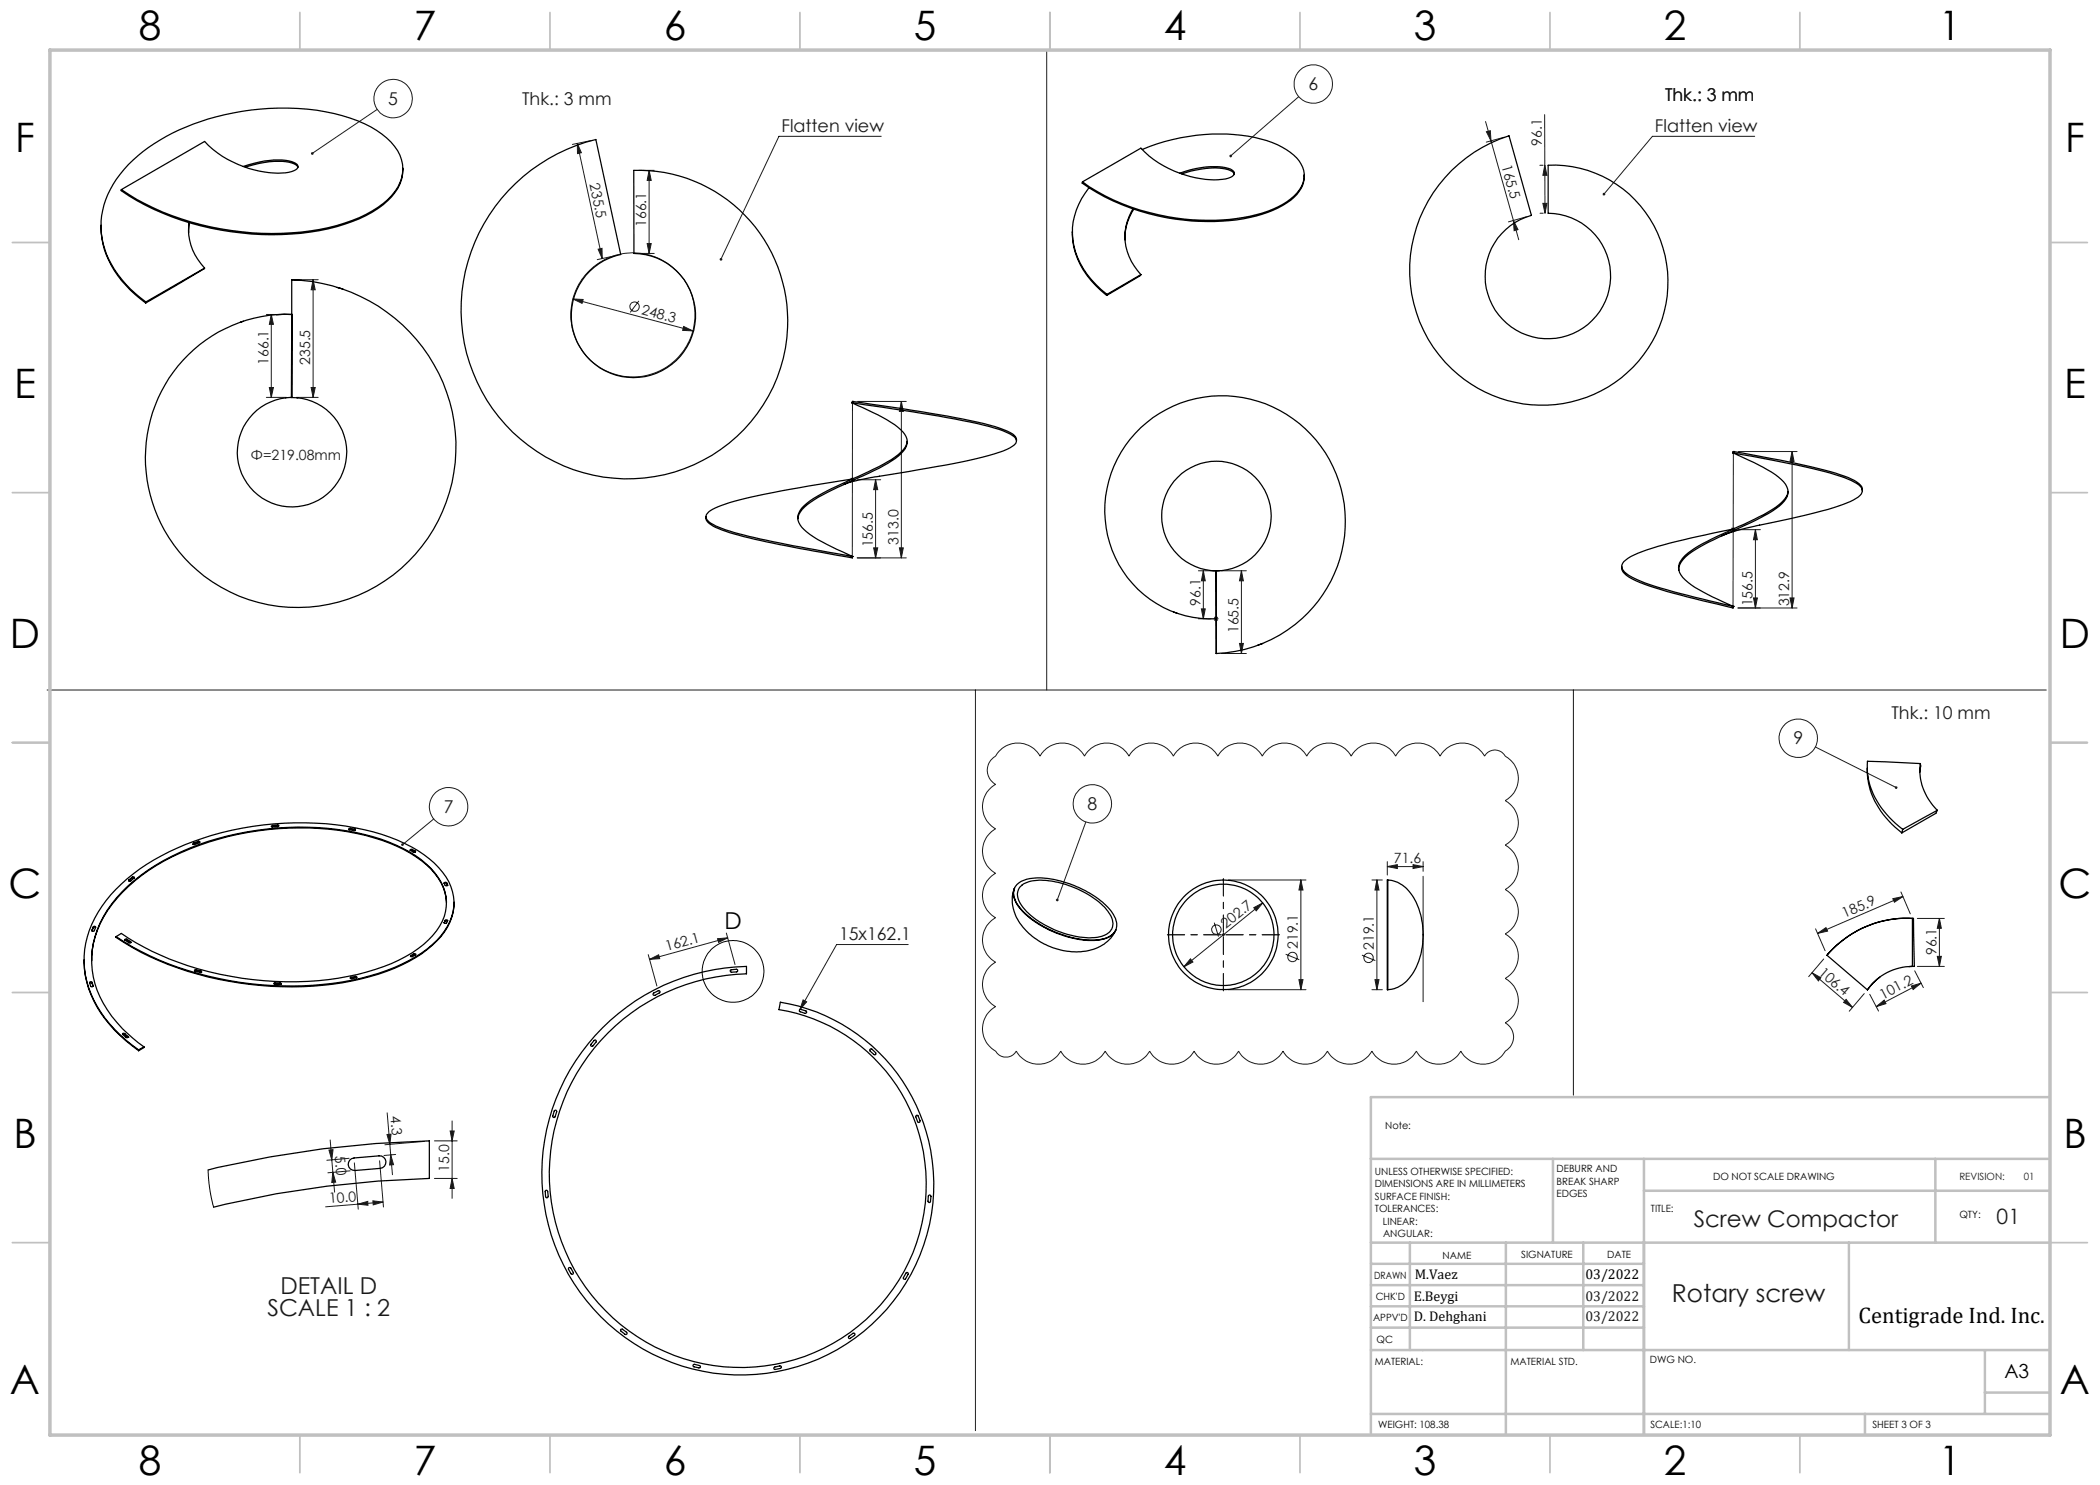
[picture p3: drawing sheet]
<svg xmlns="http://www.w3.org/2000/svg" width="420mm" height="297mm" viewBox="0 0 420 297" stroke-linecap="round" stroke-linejoin="round" font-family="sans-serif">
<g fill="none" stroke="#191924" stroke-width=".2">
<path d="M209.3 10v128M259.8 19.3l-13.7 11.9M75.5 21.9l-13.1 8.8M115.5 28.7l.8 1.8-.8 .2zM115.5 28.7l4.9 23M118.2 28.1l-3.7 .8M127.7 34.1h3.1M129.8 34.1l.4 2h-.8zM129.8 34.1v16.6M176.2 27.3h-20.4l-11.6 24.6M297.1 24.3l5.6 19.8M297.3 26.3l.8-.2 .1 2.1z"/>
<path d="M300.8 27.4l-3.5 1M308 33.1h.6M308.9 22.9l.1 10.2M309 33.1v9.5M309 33.1l.4 2h-.8zM350.9 27.3h-20.4l-9.7 11.5M59.4 55.9h4.2M62.6 55.9v23.6M62.6 55.9l.4 2.1h-.8zM114.6 59.8l2 .1-.2 .8zM114.6 59.8l24 6.4M119.6 49.8l.8-.1v2z"/>
<path d="M123.2 51.1l-3.7 .8M127.8 50.7h3M129.4 48.7h.8l-.4 2zM302.7 44.1l.9 1.8-.8 .2zM302.7 44.1l1 3.8M305.3 43.4l-3.6 1M308 42.6h.6M308.6 40.7h.8l-.4 1.9zM53.3 62.9h4.1M53.3 79.5h4M53.9 77.5h.8l-.4 2zM54.3 62.9v16.6"/>
<path d="M54.3 62.9l.4 2h-.8zM59.3 79.5h4.3M62.2 77.5h.8l-.4 2zM127.8 60.2l-1.8 2.3M136.7 65.3l1.9 .9-2.1-.1zM170 96h1M170.1 95.6l.8 .7M170.5 80.3v31.3M170.9 95.6l-.8 .7M171.5 96h4.6M171.5 80.3h9.8M175.1 96l.4 1.9h-.8z"/>
<path d="M175.1 96v15.6M180.3 80.3l.4 2h-.8zM180.3 80.3v31.3M346.7 90.3l-.1 31.3M347.7 90.3h11.7M358.4 90.3l.4 2h-.8zM358.4 90.3v31.3M171.4 111.6h9.9M174.7 109.6h.8l-.4 2zM179.9 109.6h.8l-.4 2zM239.7 114.2h2.4M240.7 114.2l.4 2h-.8z"/>
<path d="M240.7 114.2v9.6M244.3 114.2h5M248.3 114.2l.4 2h-.8zM248.3 114.2v16.5M346.1 105.9h1M346.3 105.6l.7 .7M347 105.6l-.7 .7M347.6 105.9h4.5M350.7 119.6h.8l-.4 2zM351.1 105.9l.4 2h-.8zM351.1 105.9v15.7M358 119.6h.8l-.4 2z"/>
<path d="M9.4 138h399.9M195.1 138v148.1M239.7 123.8h2.5M240.3 121.8h.8l-.4 2zM242.7 123.8h1M242.9 123.4l.7 .7M243.2 123.3v1M243.6 123.4l-.7 .7M244.3 130.7h5M247.9 128.7h.8l-.4 2zM314.7 138v81M347.6 121.6h11.8"/>
<path d="M199.9 150.2a5.1 5.1 0 0 1 8.1 1 5.1 5.1 0 0 1 8.9 0 5.1 5.1 0 0 1 8.9 0 5.1 5.1 0 0 1 8.9 0 5.1 5.1 0 0 1 8.9 0 5.1 5.1 0 0 1 8.8 0 5.1 5.1 0 0 1 8.9 0 5.1 5.1 0 0 1 8.9 0 5.1 5.1 0 0 1 8.9 0 5.1 5.1 0 0 1 8.9 0 5.1 5.1 0 0 1 8.9 0 2.37 2.37 0 0 1 4.2 0 5.1 5.1 0 0 1 0 8.9 5.1 5.1 0 0 1 0 8.9 5.1 5.1 0 0 1 0 8.9 5.1 5.1 0 0 1 0 8.9 5.1 5.1 0 0 1 0 8.9 5.1 5.1 0 0 1 0 8.9 3.2 3.2 0 0 1 0 5.6 5.1 5.1 0 0 1-8.9 0 5.1 5.1 0 0 1-8.9 0 5.1 5.1 0 0 1-8.9 0 5.1 5.1 0 0 1-8.9 0 5.1 5.1 0 0 1-8.9 0 5.1 5.1 0 0 1-8.9 0 5.1 5.1 0 0 1-8.9 0 5.1 5.1 0 0 1-8.9 0 5.1 5.1 0 0 1-8.8 0 5.1 5.1 0 0 1-8.9 0 5.1 5.1 0 0 1-8.9 0 2.4 2.4 0 0 1-4.2 0 5.1 5.1 0 0 1 0-8.9 5.1 5.1 0 0 1 0-8.9 5.1 5.1 0 0 1 0-8.9 5.1 5.1 0 0 1 0-8.8 5.1 5.1 0 0 1 0-8.9 5.1 5.1 0 0 1 0-8.9 3.2 3.2 0 0 1 0-5.7zM363.1 149.4l16.1 8.1M86.7 163.8l-6.2 5.1M217.2 164.4l-5.7 15.6M245.7 176h15.5M260.2 176l.4 2h-.8zM260.2 176v21.9M274.4 176h2.1M275.4 176l.4 2h-.8zM275.4 176v21.9M277.5 173.3l2-.4v.8zM277.5 172.3v2.7"/>
<path d="M277.5 173.3h7.1M282.6 172.9l2 .4-2 .4zM284.6 175.3v25M284.6 172.3v2M378.6 179.7l2-.4-1.7 1.1zM380.2 178.4l1.9 4.4M380.6 179.3l-17.1 7.4M129.6 190.9l1.8 6.3M129.9 191.9l1.8-.9 .2 .7zM143.5 187.7l2.1-.1-1.9 .9zM145.3 186.6l1.7 6.3M145.6 187.6l-15.7 4.3"/>
<path d="M160.6 200l.7 .4-1.3 1.5zM181.6 188.9h-14.3l-7.3 13M238.1 191.8l.5 .6-1.8 1zM242.9 184.5l.8 2.8M244.4 187h.5M244.7 186.7v.5M245.7 197.9h15.5M250.8 181.5l1.8-.9-1.4 1.6zM252.6 180.6l-15.8 12.8M257.1 190.8l2.8 1.1M259.8 195.9h.8l-.4 2zM272.4 191l2.7 1.1"/>
<path d="M274.4 197.9h2.1M275 195.9h.8l-.4 2zM362.4 194.6l1.8 .9-.5 .7zM362.4 194.6l8.1 6.9M363.1 185.8l1.9 4.3M363.5 186.7l1.7-1.2 .3 .7zM364.7 191.8l-3 3.5M369.2 199.9l1.3 1.6-1.8-1zM372.9 198.7l-3 3.5M373.9 198.9l1.8 3.3M382.3 197.2l1.9-.6-1.6 1.3zM382.9 194.2l1.8 3.3"/>
<path d="M383.5 183.7h5.4M383.5 193.3h5.4M384.2 196.6l-9 4.7M387.5 191.3h.8l-.4 2zM387.9 183.7l.4 2h-.8zM387.9 183.7v9.6M375.2 201.3l1.6-1.3 .4 .7zM65.8 230l.8-.1-.2 2.1zM66 228l.4 4M66.4 232l.5 6.4M66.6 234.5l.5 1.9-.7 .1zM69.8 231.7l-4.4 .4"/>
<path d="M70 234.2l-4.4 .4M70.9 232.6l.7 9.2M75.9 232.2l.8 9.2M77.4 226.9l.8-.1-.2 2zM77.4 222.6l.7 8.4M78.1 231l.4 3.9M78.1 231l.6 1.9-.8 .1zM79.1 230.9l-2.3 .2M84.9 228.3l-7.9 .6M86.9 235.7h4.5M86.9 228.2h4.5M90 226.2h.8l-.4 2z"/>
<path d="M90.4 235.7l.4 2h-.8zM90.4 224.2v15.5M71.6 240.8l2-.5v.7zM71.6 240.8l-6.5 .6M74.6 240.2l2 .2-2 .6zM76.6 240.4l-5 .4"/>
<circle cx="78.6" cy="19.7" r="3.8"/>
<circle cx="262.7" cy="16.8" r="3.8"/>
<circle cx="126.6" cy="63" r="12.4"/>
<circle cx="126.9" cy="61.3" r=".93"/>
<circle cx="359.7" cy="147.7" r="3.8"/>
<circle cx="89.7" cy="161.3" r="3.8"/>
<circle cx="218.5" cy="160.8" r="3.8"/>
<circle cx="243.3" cy="185.9" r=".93"/>
<circle cx="258.5" cy="191.4" r=".94"/>
<circle cx="273.7" cy="191.6" r=".95"/>
</g>
<circle cx="146.6" cy="194.3" r="6.2" fill="none" stroke="#000" stroke-width=".2"/>
<path d="M244.2 187h-10.7M244.7 186.5v-10.8M244.7 187.5v10.7M245.2 187h10.7" fill="none" stroke="#191924" stroke-width=".2" stroke-dasharray="15.2 1.3 1.3 1.3" stroke-dashoffset="11.8"/>
<g fill="none" stroke="#c0c0c0" stroke-width=".35">
<path d="M60 2.5v7.5M110 2.5v7.5M160 2.5v7.5M210 2.5v7.5M260 2.5v7.5M310 2.5v7.5M360 2.5v7.5M2.5 48.5h7.5M410 48.5h7.5M2.5 98.5h7.5M410 98.5h7.5M2.5 148.5h7.5"/>
<path d="M410 148.5h7.5M2.5 198.5h7.5M410 198.5h7.5M2.5 248.5h7.5M410 248.5h7.5M60 287v7.5M110 287v7.5M160 287v7.5M210 287v7.5M260 287v7.5M310 287v7.5M360 287v7.5"/>
</g>
<g fill="none" stroke="#c0c0c0" stroke-width=".5">
<path d="M410 219.4h-135.8v67.4M274.2 231.8h135.8M310.6 231.8v16.7M328.8 231.8v55.2M328.8 238.2h81.2M387.1 231.8v16.7M274.2 248.5h135.8M274.2 257h54.6M274.2 252.8h54.6M282 248.5v21.5M301.2 248.5v38.3M316.7 248.5v21.5"/>
<path d="M369.8 248.5v21.5M274.2 265.5h54.6M274.2 261.3h54.6M274.2 270h135.8M397 270v12.8M397 278.5h13M274.2 282.8h135.8M373 282.8v4.2"/>
</g>
<path d="M10 10h400v277h-400z" fill="none" stroke="#c0c0c0" stroke-width=".7"/>
<g fill="#191924">
<path d="M62.3 30.4l-.1 .4 .2-.1-.2 .1a.27 .27 0 0 0 .4 .1 .27 .27 0 0 0 .1-.3 .27 .27 0 0 0-.4-.2zM245.9 31.1l.1 .3 .1-.2-.1 .2a.27 .27 0 0 0 .4-.1 .27 .27 0 0 0-.1-.4 .27 .27 0 0 0-.4 .2zM80.4 168.7l-.1 .3 .2-.1-.2 .2a.26 .26 0 0 0 .3 0 .26 .26 0 0 0 .1-.3 .26 .26 0 0 0-.3-.1zM211.3 179.8l-.1 .1 .1 .3 .2-.2-.2 .2a.25 .25 0 0 0 .4-.2 .25 .25 0 0 0-.4-.2zM379 157.3v.1a.26 .26 0 0 0 .1 .4 .26 .26 0 0 0 .3-.1l-.2-.2 .2 .2a.27 .27 0 0 0 0-.4 .27 .27 0 0 0-.4 0z"/>
<path d="M174.7 109.6h.8l-.4 2zM175.1 96l.4 1.9h-.8zM240.3 121.8h.8l-.4 2zM240.7 114.2l.4 2h-.8z"/>
<path d="M351.1 105.9l.4 2h-.8zM350.7 119.6h.8l-.4 2z"/>
<path d="M114.6 59.8l1.8 .9 .2-.8zM136.7 65.3l-.2 .8 2.1 .1z"/>
<path d="M277.5 173.3l2-.4v.8zM282.6 172.9l2 .4-2 .4z"/>
<path d="M320.6 38.6v.4l.2-.2-.2 .2a.28 .28 0 0 0 .4 0 .28 .28 0 0 0 0-.4 .28 .28 0 0 0-.4 0zM144 51.7v.4l.2-.2-.1 .2a.27 .27 0 0 0 .3-.1 .27 .27 0 0 0-.1-.4 .27 .27 0 0 0-.3 .1zM160.6 200l.7 .4-1.3 1.5z"/>
<path d="M66.6 234.5l.5 1.9-.7 .1zM65.8 230l.8-.1-.2 2.1z"/>
<path d="M78.1 231l.6 1.9-.8 .1zM77.4 226.9l.8-.1-.2 2z"/>
<path d="M119.6 49.8l.8-.1v2zM115.5 28.7l.8 1.8-.8 .2z"/>
<path d="M302.7 44.1l.9 1.8-.8 .2zM297.3 26.3l.8-.2 .1 2.1z"/>
<path d="M369.2 199.9l1.3 1.6-1.8-1zM362.4 194.6l1.8 .9-.5 .7z"/>
<path d="M71.6 240.8l2-.5v.7zM74.6 240.2l2 .2-2 .6z"/>
<path d="M143.5 187.7l2.1-.1-1.9 .9zM129.9 191.9l1.8-.9 .2 .7z"/>
<path d="M378.6 179.7l2-.4-1.7 1.1zM363.5 186.7l1.7-1.2 .3 .7z"/>
<path d="M375.2 201.3l1.6-1.3 .4 .7zM382.3 197.2l1.9-.6-1.6 1.3z"/>
<path d="M238.1 191.8l-1.3 1.6 1.8-1zM250.8 181.5l.4 .7 1.4-1.6z"/>
<path d="M54.3 62.9l.4 2h-.8zM53.9 77.5h.8l-.4 2z"/>
<path d="M275 195.9h.8l-.4 2zM275.4 176l.4 2h-.8z"/>
<path d="M90.4 235.7l.4 2h-.8zM90 226.2h.8l-.4 2zM179.9 109.6h.8l-.4 2zM180.3 80.3l.4 2h-.8z"/>
<path d="M248.3 114.2l.4 2h-.8zM247.9 128.7h.8l-.4 2z"/>
<path d="M129.8 34.1l.4 2h-.8zM129.4 48.7h.8l-.4 2zM260.2 176l.4 2h-.8zM259.8 195.9h.8l-.4 2zM62.6 55.9l.4 2.1h-.8zM62.2 77.5h.8l-.4 2zM358.4 90.3l.4 2h-.8zM358 119.6h.8l-.4 2z"/>
<path d="M387.9 183.7l.4 2h-.8zM387.5 191.3h.8l-.4 2z"/>
<path d="M309 33.1l.4 2h-.8zM308.6 40.7h.8l-.4 1.9z"/>
</g>
<g fill="none" stroke="#000" stroke-width=".25">
<path d="M24.3 37.9a55.1 55.1 0 0 0 34 8.7 35.6 35.6 0 0 0 17.3-5.1 9.9 9.9 0 0 0 5-7.7 8.8 8.8 0 0 0-4.2-7 30.5 30.5 0 0 0-14.9-5 50 50 0 0 0-29.4 6.2 23.7 23.7 0 0 0-11.3 13 15.9 15.9 0 0 0 3.5 14.9l1.8 1.9 3.1 2.6M48.6 33.3a17.9 17.9 0 0 1 9.7-1l.5 .2a.83 .83 0 0 1 .8 .8 .83 .83 0 0 1-.8 .8 13.8 13.8 0 0 1-8-.1 20.2 20.2 0 0 1-9.9-5.7l-16.6 9.6M49.1 33.4a15.4 15.4 0 0 1 9.7-.6l.6 .4 .2 .3M80.6 33.7a8.1 8.1 0 0 1-3.1 6.5 27.3 27.3 0 0 1-13.6 5.9 56.3 56.3 0 0 1-38.1-6.9l-1.6-1.1 .1-.2M101.7 38.1a35.7 35.7 0 0 1 17.5-10.2l4.9 23a12.4 12.4 0 0 0-8.2 18.4 12.4 12.4 0 0 0 20 2 12.4 12.4 0 0 0-4.5-19.7 12.9 12.9 0 0 0-4.6-.9v-16.6a30.1 30.1 0 0 1 29.3 39.5 32.3 32.3 0 0 1-52 14.2 34.4 34.4 0 0 1-2.4-49.7zM217.8 37.5a13.7 13.7 0 0 0 .5 18.4l1.9 2 1.2 1M228.5 29.9a38.4 38.4 0 0 1 24.8-1.8 13.4 13.4 0 0 1 6.5 4.1 5 5 0 0 1-1 7 19.6 19.6 0 0 1-10.1 4.3 45.4 45.4 0 0 1-30.8-6.1l-1.4-1M235.9 34.6a15.9 15.9 0 0 1 10.2-.8l.3 .2a.69 .69 0 0 1 .5 .7 .69 .69 0 0 1-.5 .6 11.9 11.9 0 0 1-7.3 .3 21.1 21.1 0 0 1-10.9-6l-11.7 6.8M236.4 34.8a15.3 15.3 0 0 1 9.7-.7l.6 .4 .1 .4M260.8 35a5.7 5.7 0 0 1-2.6 5 25.5 25.5 0 0 1-13.8 4.2 45 45 0 0 1-28-7.6l.1-.2M290.3 34.1a28.6 28.6 0 0 1 11.5-6.9l4.5 15.9a12.6 12.6 0 0 0-6.4 20.1 12.6 12.6 0 0 0 21-2.6 12.6 12.6 0 0 0-11.3-18v-9.5a23.3 23.3 0 0 1 22.3 32.3 25.6 25.6 0 0 1-42.9 7.1 27.7 27.7 0 0 1 1.3-38.4zM20.2 45a16.4 16.4 0 0 0 5 12l1.8 1.9 2.1 1.7"/>
<path d="M37.8 44.5a10.9 10.9 0 0 0 3.1 9.1M37.9 44.5l-.2 2M40.9 53.6l-11.8 7M40.9 53.6l-11.7 6.8M58.3 55.9a33.4 33.4 0 0 1 29.4 48.2 31.1 31.1 0 0 1-52.9 4.9 28.9 28.9 0 0 1 16-45.4 25.4 25.4 0 0 1 7.5-.7M58.3 55.9l2 .2M58.3 55.9v7M67.5 57.5l1.1 .4M214.5 46.3v.2M214.5 46.5a15.1 15.1 0 0 0 5.7 11.6l1.1 1M221.4 58.9l-.1 .2M226.6 41.8a10.6 10.6 0 0 0 1.6 13.1"/>
<path d="M226.8 41.8a10.3 10.3 0 0 0-1.8 6.2M228.2 54.9l-6.8 4M228.2 54.9l-.1 .2-6.8 4M29.2 60.4l-.1 .2M48.7 64.2l-.6 .2M57.2 79.5l-.1 .1M58.3 79.5h.1M58.3 62.9v16.6M58.3 62.9h.1M58.4 79.5h-.2M58.4 62.9h-3.1M58.4 62.9v16.6"/>
<path d="M59.4 79.5h.1M170.4 80.6h.1M170.4 80.6l1 .5a32.9 32.9 0 0 1 8.7 4.8 2.91 2.91 0 0 1 .1 4.8 35 35 0 0 1-9.6 5.4l-1.1 .5a36.5 36.5 0 0 0-8.6 4.8 3.8 3.8 0 0 0-1.3 2.3M170.5 80.6a298 298 0 0 1 27.3 4.7 10.7 10.7 0 0 1 5.4 2.4 1.08 1.08 0 0 1-.7 1.5 34.3 34.3 0 0 1-10.2 3.2l-18.2 3.1-3.5 .8-1.9 .6M170.5 80.3v.3M170.5 95.8a223.4 223.4 0 0 0-24.6 4.7 10.4 10.4 0 0 0-4.4 2.1 1.08 1.08 0 0 0 .4 1.8 23.9 23.9 0 0 0 7.9 2.9l8.8 1.8 11.9 2.2M170.5 80.3a298 298 0 0 1 27.4 4.7l3.5 1.2a2.88 2.88 0 0 1 1.9 1.5v.2M170.5 80.3l-.1 .3M170.5 80.3h.1M181.4 88.3a3.9 3.9 0 0 1-1.8 2.6 48.7 48.7 0 0 1-10.2 5.4 35.2 35.2 0 0 0-8.5 4.8 2.92 2.92 0 0 0 0 4.9 35.2 35.2 0 0 0 8.5 4.8l1.1 .5M203.3 87.9v.3M346.6 90.6h.1"/>
<path d="M346.6 90.6l1 .4a34.3 34.3 0 0 1 8.7 4.9 2.91 2.91 0 0 1 .1 4.8 37.8 37.8 0 0 1-9.6 5.4l-1.1 .5a34.6 34.6 0 0 0-8.6 4.8 3.2 3.2 0 0 0-1.3 2.6M346.6 90.6l9.3 1.7a69.9 69.9 0 0 1 14.3 3.8l1.6 .9a1.36 1.36 0 0 1 .7 1.2 1.36 1.36 0 0 1-.8 1.2 27.8 27.8 0 0 1-8.4 3.1l-14 3.1-3.6 1-1.3 .6M346.7 90.3l12.6 2.4a51.6 51.6 0 0 1 11.6 3.4l.9 .6a1.5 1.5 0 0 1 .7 1.4M346.7 90.3h.1M346.7 90.3l-.1 .3M357.6 98.3a5.7 5.7 0 0 1-3.2 3.6l-3.5 2-5.3 2.4a33.4 33.4 0 0 0-8.6 4.8 2.86 2.86 0 0 0-.4 4.4 26.4 26.4 0 0 0 7.9 4.8l2.2 1M141.2 103.3a1.47 1.47 0 0 0 1 1.6 33 33 0 0 0 9.8 3.2l15.4 3 3.1 .5v-.3M170.5 111.3h.1M242.3 114.1l.8 .1M243.2 114.2h.1M243.2 114.2l.1 16.5M243.3 114.2v16.5"/>
<path d="M244 114.1l-.6 .1M324.3 113.3v.4a3.3 3.3 0 0 0 2.1 2.1 87.5 87.5 0 0 0 17.1 5l3.1 .8 .1-.3M346.7 105.8l-10 2.2a43.8 43.8 0 0 0-11.1 3.7 1.82 1.82 0 0 0-1.2 2l.2 .3a11.7 11.7 0 0 0 5.3 2.9l6.2 1.8 10.6 2.6M234.7 122.4l.8 .3M243.2 123.8a21.5 21.5 0 0 1-21.4-27.6 23.7 23.7 0 0 1 38.1-11.5 25.9 25.9 0 0 1-5.7 43.2 26.9 26.9 0 0 1-10.9 2.8M252.5 128.7l-.9 .3M346.7 121.3h.1M373.5 153.7a15.5 15.5 0 0 0 6.2 12.3l.7 .6M384.1 152.7l-10.6-.4a14.7 14.7 0 0 0 5 11.8l2 1.8M384.1 152.7a11.1 11.1 0 0 0 3.4 9.4M384.1 152.7v.5l-.1 1.3M25.8 176v.1"/>
<path d="M25.8 176.1v.1M26.5 175.4a.18 .18 0 0 1 .3 0 .18 .18 0 0 1 0 .2l-.8 .6a.19 .19 0 0 1-.2 0 .19 .19 0 0 1 0-.2M26.5 175.6h.3M26.5 175.4l-.7 .6M26.5 175.4v.2M26.5 175.6l-.7 .5M38.7 168.8l-.1 .1M38.7 168.6v.2M39.7 168.3l.3 .1-1.1 .5-.3-.1 .1-.2M39.7 168.4l.2 .1M39.7 168.3l-1 .3M39.7 168.3v.1"/>
<path d="M39.7 168.4l-1 .4M54.5 165.3h-.2M54.5 165.1v.2M55.5 165l.3 .2-.3 .1h-1.2l.2-.2M55.5 165.2h.2M55.5 165l-1 .1M55.5 165v.2M55.5 165.2l-1 .1M70.1 165.7l-.4 .1 1.1 .3 .3-.1-.1-.2M70.1 165.8l-.3 .1M70.1 165.7l.9 .1M70.1 165.7v.1"/>
<path d="M70.1 165.8l.9 .2M71 166h.1M71 165.8v.2M82.1 170.1l.7 .4 .3-.3M82.1 170.1h.4M82.5 169.9h-.4v.2M82.5 169.9l.6 .3M82.5 169.9v.2M82.5 170.1l.5 .3M83.1 170.2v.2M88.9 176.7h.4M89.3 176.6l-.2-.1-.3 .1 .3 .6 .4-.2"/>
<path d="M89.3 176.6l.2 .4M89.3 176.6v.1M89.3 176.7l.2 .4M89.5 177v.1M202.8 177.9a8.3 8.3 0 0 0 2.7 8.5 13.8 13.8 0 0 0 13.6 3.3 7 7 0 0 0 4-3.6M202.9 177.7a4.2 4.2 0 0 0 1.4 4.3 20.5 20.5 0 0 0 15.3 6 4 4 0 0 0 3.6-2.1M203.4 176.9a7.8 7.8 0 0 1 6.5-1.1 20.2 20.2 0 0 1 12.4 6.5 3.4 3.4 0 0 1 .6 4.1 5.8 5.8 0 0 1-5.2 1.6 21.1 21.1 0 0 1-13.6-6.3 3.9 3.9 0 0 1-1.1-4.3zM204 177.3a6.4 6.4 0 0 1 5.4-1.2 19.3 19.3 0 0 1 12.1 6.1 3.1 3.1 0 0 1 .5 4.1 6.7 6.7 0 0 1-5.5 1.2 19.4 19.4 0 0 1-11.9-6 3.3 3.3 0 0 1-.7-4zM277.5 176h.1v21.9h-.1zM277.6 176a6.8 6.8 0 0 1 5.6 4.4 15.4 15.4 0 0 1-1.1 14.9 6.3 6.3 0 0 1-4.5 2.6M380.5 165.9l-.1 .7M387.5 162.1l-7 3.8"/>
<path d="M387.5 162.1l-.3 .6-6.8 3.9M16.8 191.9a19 19 0 0 0 5.1 13 32 32 0 0 0 5.8 5.2M18 196.6l.2-.1 .2 .1M18.4 186.1v.1M18.4 196.5l-.3-.1-.2 .1 .3 .8 .2 .1 .2-.2M18.4 196.5l.2 .7M18.4 196.5v.1M18.4 196.6l.2 .7M18.6 197.2h.1M18.7 185.4l.2-.2 .2 .1-.2 .8-.4 .2-.1-.2M18.7 185.4l-.3 .7M18.7 185.4v.2"/>
<path d="M18.7 185.6l-.3 .6M19.1 185.5l-.3-.1-.1 .2M23.2 187.3l1.1-.6a59.6 59.6 0 0 0 30.7 9.6 53.1 53.1 0 0 0 24.7-4.3 17 17 0 0 0 9.2-8.7 9.3 9.3 0 0 0-2.8-9.7 27.6 27.6 0 0 0-13.2-6.7 58.9 58.9 0 0 0-40.3 5.3 29.4 29.4 0 0 0-12.6 12.4 17.5 17.5 0 0 0 2.3 18.6 31.3 31.3 0 0 0 6.5 6.2M23.2 187.3a62.8 62.8 0 0 0 33.1 9.9 52.2 52.2 0 0 0 25.5-5.1 18 18 0 0 0 8.2-7.8 9.5 9.5 0 0 0-2.3-10.8 27.2 27.2 0 0 0-13.1-7.1 60.8 60.8 0 0 0-43.8 5.6 28.8 28.8 0 0 0-12.9 14.1 18.1 18.1 0 0 0 3.1 17.5 30.2 30.2 0 0 0 6.7 6.4M25 188h.4M25.4 187.9l-.3-.1-.2 .2 1 .6 .3-.1-.1-.2M25.4 187.9l.7 .4M25.4 187.9v.1M25.4 188l.7 .5M26.1 188.3v.2M26.1 188.5h.1M39.2 194l-.3 .1 1.1 .4 .4-.1-.2-.2"/>
<path d="M39.2 194.1l-.3 .1M39.2 194l1 .2M39.2 194v.1M39.2 194.1l1 .3M40.2 194.4h.1M40.2 194.2v.2M55 196.6h-.2l.2 .2h1.3l-.3-.2M55 196.7l-.2 .1M55 196.6h1M55 196.6v.1M55 196.7l1 .1M56 196.8h.2"/>
<path d="M56 196.6v.2M70.2 195.6l-.1 .1M70.2 195.5v.1M71 195.3l.4 .2-1 .2a.22 .22 0 0 1-.2 0 .22 .22 0 0 1-.1-.2h.1M71 195.5h.3M71 195.3l-.8 .2M71 195.3v.2M71 195.5l-.8 .1M82.1 191.1v.2M82.7 190.8l.3-.1 .2 .1-.1 .2M82.7 191h.4M82.7 190.8l-.6 .3"/>
<path d="M82.7 190.8v.2M82.7 191l-.5 .3M83.1 191l-.6 .3h-.4v-.2M88.8 184.5v.1M89 184.1l.4-.1 .1 .1-.2 .5-.5-.1M89 184.2h.5M89 184.1l-.2 .4M89 184.1v.1M89 184.2l-.1 .4M89.3 180.5a11.8 11.8 0 0 0-6-9.1 37.5 37.5 0 0 0-17.6-5.6 58.1 58.1 0 0 0-34.4 7.3 29 29 0 0 0-11.3 11.6 16.7 16.7 0 0 0-1.7 7.4M90.8 180.4a10.9 10.9 0 0 1-4.4 8.7 32.6 32.6 0 0 1-14.2 6.7 67.3 67.3 0 0 1-44.1-5.4l-3.3-1.9-1.6-1v-.2M130.7 198.6l1-.4a.24 .24 0 0 1 .3 .1 .24 .24 0 0 1-.1 .3l-.9 .5a.26 .26 0 0 1-.4-.1 .26 .26 0 0 1 .1-.4z"/>
<path d="M146.1 194l1.2-.2a.27 .27 0 0 1 .2 .3 .27 .27 0 0 1-.2 .3h-1.1l-.2-.2zM365.4 191.1l8.1 6.9M376 195.4l-1.4 1.2-1.1 1.4M382.4 193.3h-.6M382.5 193.3a10.9 10.9 0 0 0-9 4.7M382.5 183.7a20.9 20.9 0 0 0-17.1 7.4M382.5 183.7v9.6M382.5 183.7h.2M382.7 183.7l.2 9.6h-.4M382.7 183.7a20.9 20.9 0 0 0-17.3 7.4M24.5 206.9h.4M24.9 206.7a.21 .21 0 0 0-.3-.1 .21 .21 0 0 0 0 .3l.7 .6h.3v-.2"/>
<path d="M24.9 206.7l.7 .6M24.9 206.7v.2M24.9 206.9l.7 .6M25.6 207.5h.1M25.6 207.3v.2M27.7 210v.1M28.8 209.4v.1l-1.1 .6M28.8 209.4l-1.1 .6M118.8 208.1a.25 .25 0 0 1 .4 0 .25 .25 0 0 1 0 .3l-.6 .8a.25 .25 0 0 1-.4 0 .25 .25 0 0 1 0-.3zM120.5 205.6a41.7 41.7 0 0 1 28.8-12.3v1.5a40 40 0 0 0-34.4 59.2 37.8 37.8 0 0 0 61.2 7 35.7 35.7 0 0 0-15.1-57.8l-1.7-.5-3.5-.8 .3-1.5a37.1 37.1 0 0 1 22.6 59.8 39.2 39.2 0 0 1-63.9-3.5 40.9 40.9 0 0 1 5.7-51.1zM159.9 202l.2-.1 1 .3a.26 .26 0 0 1 .2 .3 .26 .26 0 0 1-.3 .2l-1.1-.4zM174.1 209.8h.3l.7 .7a.25 .25 0 0 1 0 .4 .25 .25 0 0 1-.3 0l-.8-.7v-.3z"/>
<path d="M41.6 234a208.2 208.2 0 0 1 44.3-5.8v7.5a202.5 202.5 0 0 0-43.2 5.7M70 232l.8-.4 5-.4a1.26 1.26 0 0 1 1.4 1.1 1.26 1.26 0 0 1-1.2 1.4l-5 .4a1.25 1.25 0 0 1-1.2-.7 1.25 1.25 0 0 1 .2-1.4zM109.1 238.1l.4 .1 .1 1.1a.27 .27 0 0 1-.2 .3 .27 .27 0 0 1-.3-.3l-.1-1.1zM111 222.1l.2-.1 .1 .2-.3 1.1a.25 .25 0 0 1-.3 .2 .25 .25 0 0 1-.1-.3zM183.3 223.1h.3l.4 1.1a.26 .26 0 0 1-.2 .3 .26 .26 0 0 1-.3-.2l-.3-.9zM185.7 239.1l.1-.1 .3 .1v1.2a.25 .25 0 0 1-.3 .2 .25 .25 0 0 1-.2-.3zM113.7 253.6l.4-.1 .6 1a.26 .26 0 0 1-.2 .3 .26 .26 0 0 1-.3-.1l-.5-.9zM181.3 254.6l.2-.1 .1 .3-.5 1a.25 .25 0 0 1-.3 0 .25 .25 0 0 1-.1-.3zM124.1 265.9l.3-.1 .9 .6a.25 .25 0 0 1 .1 .4 .25 .25 0 0 1-.4 .1l-.9-.7zM138.7 272.9l1.2 .2a.24 .24 0 0 1 .2 .3 .24 .24 0 0 1-.3 .2l-1.1-.3-.1-.1zM154.9 273.4l1.1-.2a.25 .25 0 0 1 .3 .2 .25 .25 0 0 1-.2 .3l-1.1 .2-.2-.2zM169.8 267.3l.8-.6a.25 .25 0 0 1 .4 0 .25 .25 0 0 1-.1 .4l-.8 .5a.24 .24 0 0 1-.4 0 .24 .24 0 0 1 .1-.3z"/>
<circle cx="58.4" cy="90.4" r="10.9"/>
<circle cx="243.3" cy="103.2" r="11"/>
<circle cx="244.7" cy="187" r="11"/>
<circle cx="244.7" cy="187" r="10.1"/>
</g>
<path d="M41.6 234l.3 3.6 .8 3.8" fill="none" stroke="#000" stroke-width=".2"/>
<g font-size="8.1">
<text x="27.8" y="8">8</text>
<text x="82.8" y="8">7</text>
<text x="132.8" y="8">6</text>
<text x="182.8" y="8">5</text>
<text x="232.8" y="8">4</text>
<text x="282.8" y="8">3</text>
<text x="332.8" y="8">2</text>
<text x="387.8" y="8">1</text>
<text x="3" y="30.4">F</text>
<text x="413" y="30.4">F</text>
<text x="2.8" y="79.6">E</text>
<text x="412.8" y="79.6">E</text>
<text x="2" y="129.6">D</text>
<text x="412" y="129.6">D</text>
<text x="1.7" y="179.6">C</text>
<text x="411.7" y="179.6">C</text>
<text x="2.7" y="229.6">B</text>
<text x="412.7" y="229.6">B</text>
<text x="2" y="278.9">A</text>
<text x="412" y="278.9">A</text>
<text x="27.8" y="295">8</text>
<text x="82.8" y="295">7</text>
<text x="132.8" y="295">6</text>
<text x="182.8" y="295">5</text>
<text x="232.8" y="295">4</text>
<text x="282.8" y="295">3</text>
<text x="332.8" y="295">2</text>
<text x="387.8" y="295">1</text>
</g>
<text font-size="4.9" fill="#191924" x="334.4" y="260.3">Rotary screw</text>
<text font-size="4.7" x="144.9" y="185.8">D</text>
<g font-size="4.7" fill="#191924">
<text x="53.5" y="263.3">SCALE 1 : 2</text>
<text x="56.1" y="258.7">DETAIL D</text>
</g>
<text font-size="4.6" fill="#191924" x="338.7" y="245.3">Screw Compactor</text>
<text font-size="4.5" x="371.7" y="264.6">Centigrade Ind. Inc.</text>
<text font-size="4.2" fill="#191924" x="399.3" y="244.8">01</text>
<text font-size="3.9" x="400.9" y="275.5">A3</text>
<g font-size="3.5" fill="#191924">
<text x="77.7" y="21">5</text>
<text x="104.4" y="21.1">Thk.: 3 mm</text>
<text x="261.7" y="18">6</text>
<text x="333" y="20.2">Thk.: 3 mm</text>
<text x="156.3" y="26.4">Flatten view</text>
<text x="331" y="26.4">Flatten view</text>
<text x="378.3" y="143.9">Thk.: 10 mm</text>
<text x="358.7" y="148.9">9</text>
<text x="88.8" y="162.6">7</text>
<text x="217.5" y="162">8</text>
<text x="167.8" y="188.1">15x162.1</text>
</g>
<g font-size="2.8" fill="#191924">
<text x="308.4" y="29.1" transform="rotate(-90 308.4 29.1)">96.1</text>
<text x="300.3" y="33.2" transform="rotate(74 300.3 33.2)">165.5</text>
<text x="117.9" y="36.9" transform="rotate(78 117.9 36.9)">235.5</text>
<text x="129.2" y="45.4" transform="rotate(-90 129.2 45.4)">166.1</text>
<text x="128.2" y="62.7" transform="rotate(15 128.2 62.7)">248.3</text>
<text x="53.7" y="73" transform="rotate(-90 53.7 73)">166.1</text>
<text x="62" y="73" transform="rotate(-90 62 73)">235.5</text>
<text x="50.2" y="92">Φ=219.08mm</text>
<text x="174.5" y="109.5" transform="rotate(-90 174.5 109.5)">156.5</text>
<text x="179.7" y="108.9" transform="rotate(-90 179.7 108.9)">313.0</text>
<text x="240.1" y="121.1" transform="rotate(-90 240.1 121.1)">96.1</text>
<text x="350.5" y="121.3" transform="rotate(-90 350.5 121.3)">156.5</text>
<text x="357.8" y="121.3" transform="rotate(-90 357.8 121.3)">312.9</text>
<text x="247.7" y="126.6" transform="rotate(-90 247.7 126.6)">165.5</text>
<text x="278.8" y="172.7">71.6</text>
<text x="245.2" y="185.8" transform="rotate(-39 245.2 185.8)">202.7</text>
<text x="368.9" y="183.6" transform="rotate(-23 368.9 183.6)">185.9</text>
<text x="133.4" y="190.3" transform="rotate(-15 133.4 190.3)">162.1</text>
<text x="259.6" y="189.8" transform="rotate(-90 259.6 189.8)">219.1</text>
<text x="274.8" y="190" transform="rotate(-90 274.8 190)">219.1</text>
<text x="387.3" y="191" transform="rotate(-90 387.3 191)">96.1</text>
<text x="363.6" y="194.7" transform="rotate(40 363.6 194.7)">106.4</text>
<text x="376.6" y="199.9" transform="rotate(-28 376.6 199.9)">101.2</text>
<text x="78.1" y="223.3" transform="rotate(85 78.1 223.3)">4.3</text>
<text x="66.9" y="231.3" transform="rotate(85 66.9 231.3)">5.0</text>
<text x="89.8" y="234.3" transform="rotate(-90 89.8 234.3)">15.0</text>
<text x="65.9" y="240.7" transform="rotate(-5 65.9 240.7)">10.0</text>
<text x="317.1" y="260.1">03/2022</text>
<text x="317.1" y="264.2">03/2022</text>
</g>
<g font-size="2.8">
<text x="282.9" y="255.9">M.Vaez</text>
<text x="317.1" y="255.9">03/2022</text>
<text x="282.8" y="260.1">E.Beygi</text>
<text x="282.8" y="264.2">D. Dehghani</text>
</g>
<g font-size="2">
<text x="277" y="225.8">Note:</text>
<text x="275" y="234.9">UNLESS OTHERWISE SPECIFIED:</text>
<text x="275" y="237.4">DIMENSIONS ARE IN MILLIMETERS</text>
<text x="275" y="239.9">SURFACE FINISH:</text>
<text x="311.3" y="234.5">DEBURR AND</text>
<text x="311.3" y="237">BREAK SHARP</text>
<text x="311.3" y="239.5">EDGES</text>
<text x="342.6" y="236">DO NOT SCALE DRAWING</text>
<text x="275" y="242.4">TOLERANCES:</text>
<text x="276.6" y="244.9">LINEAR:</text>
<text x="330.2" y="242.4">TITLE:</text>
<text x="391.9" y="243.7">QTY:</text>
<text x="276.6" y="247.4">ANGULAR:</text>
<text x="288.5" y="251.7">NAME</text>
<text x="304.2" y="251.7">SIGNATURE</text>
<text x="321.4" y="251.7">DATE</text>
<text x="274.8" y="255.9">DRAWN</text>
<text x="275.1" y="260.1">CHK'D</text>
<text x="274.6" y="264.2">APPV'D</text>
<text x="275.3" y="268.5">QC</text>
<text x="275" y="273">MATERIAL:</text>
<text x="302.1" y="273">MATERIAL STD.</text>
<text x="330" y="272.5">DWG NO.</text>
<text x="275.6" y="285.6">WEIGHT: 108.38</text>
<text x="330.1" y="285.6">SCALE:1:10</text>
<text x="374.5" y="285.6">SHEET 3 OF 3</text>
</g>
<g font-size="2" fill="#191924">
<text x="391.9" y="236">REVISION:</text>
<text x="404.8" y="236">01</text>
</g>
</svg>
